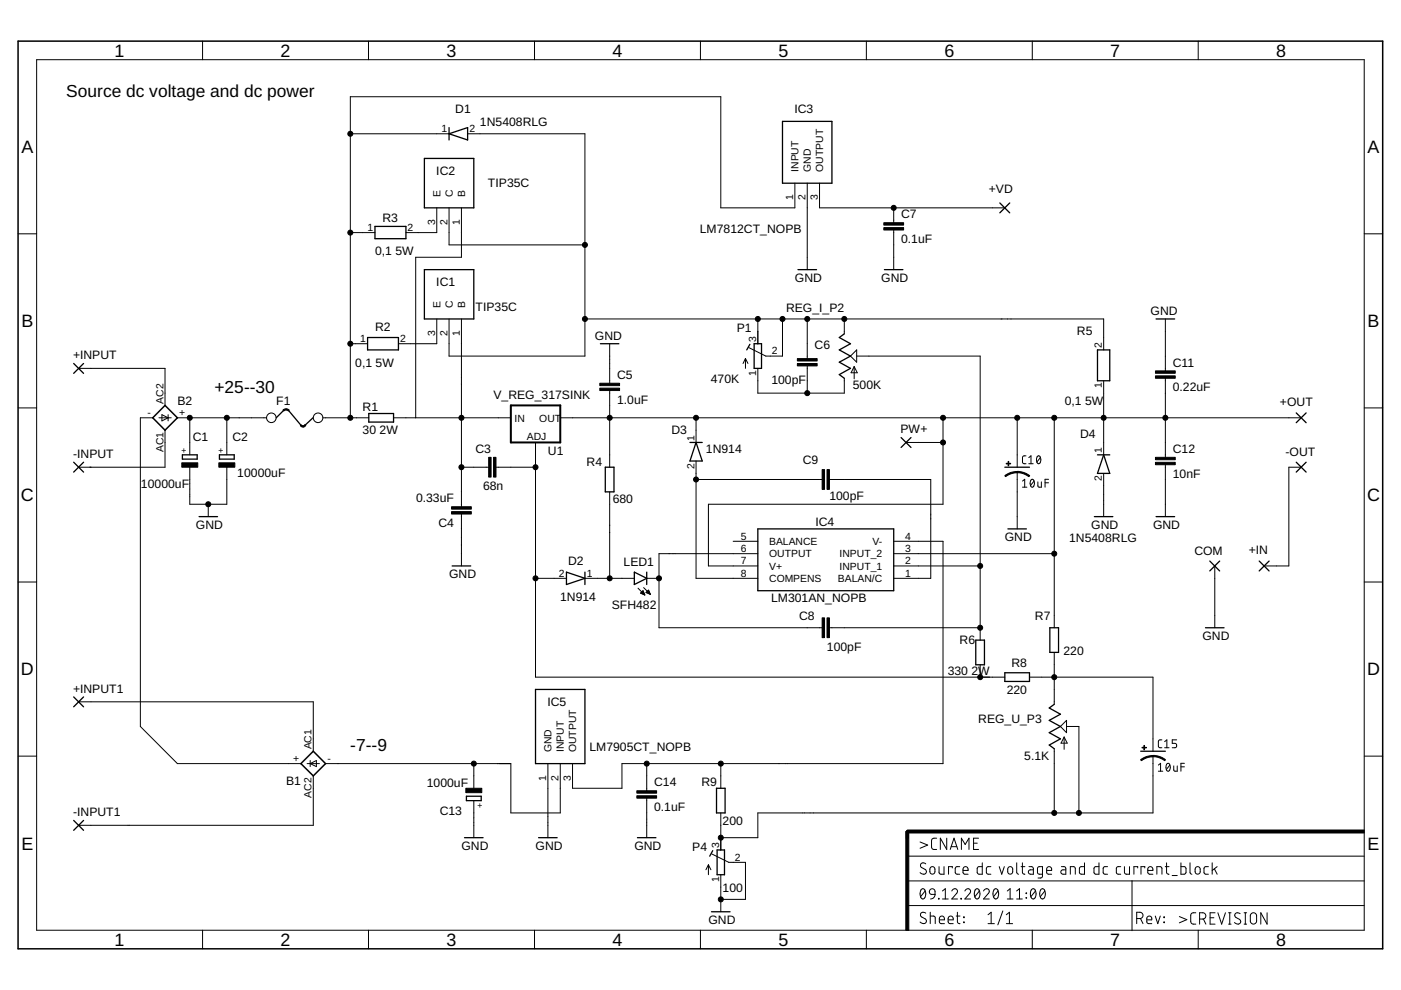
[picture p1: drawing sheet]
<svg xmlns="http://www.w3.org/2000/svg" width="297mm" height="210mm" viewBox="0 0 297 210" stroke-linecap="round" stroke-linejoin="round" font-family="sans-serif">
<g fill="none" stroke="#000" stroke-width=".21">
<path d="M7.8 12.7h281.4v184.5h-281.4zM42.9 8.7v4M78.1 8.7v4M113.3 8.7v4M148.5 8.7v4M183.7 8.7v4M218.9 8.7v4M254 8.7v4M74.3 28.4h20.9M99.1 28.4h24.9v47.1h-28.8v-7.9M168.5 38.8v5.3h-15.7v-23.6h-78.5v68.1M171.2 38.8v18.4"/>
<path d="M173.8 38.8v5.3h39.2M3.8 49.6h4M74.3 49.3h5.2M92.6 44.1v5.2h-6.5M95.2 44.1v7.8h28.8M97.8 44.1v10.4h-9.7v34.1M189.5 44.1v3.1M189.5 48.8v8.4M289.2 49.6h4M16.7 78.1h18.3v7.9M74.3 72.9h3.6M92.6 67.6v5.3h-8.1"/>
<path d="M97.8 67.6v39.8M124 67.6h110v6.6M129.3 72.9v8.4M158.1 76v2.1M158.1 76l-.6 1.1M158.1 76l.5 1.1M160.7 78.1v5.3h18.3v-3.2M160.7 67.6v5.3M165.9 67.6v7.9h-3.5l-3.7-1.8M171.2 67.6v8.4M171.2 77.6v5.8M179 67.6v3.2"/>
<path d="M181.1 77.7v2.6M181.1 77.7l.7 1.3h-1.4zM181.6 74.2v2.6l-1.3-1.3zM181.6 75.5h26.2v60.2M247.1 67.6v11M3.8 86.5h4M32.4 88.6h-2.6v65.4l7.8 7.9h26.2M33.7 88.6h2.6M34.3 87.9l1.3 .7-1.3 .6zM35 91.2v7.9h-18.3M35.6 87.9v1.3M37.6 88.6h18.9"/>
<path d="M40.2 88.6v7.8M40.2 99.1v7.8h7.9v-7.8M48.1 88.6v7.8M68.5 88.6h9.7M83.4 88.6h24.9M97.8 99.1h5.8M105.2 99.1h8.3M113.5 93.8v49.8h99.5M118.8 88.6h157.1M129.3 82.8v16.3M147.6 97.7v24.9h13.1M147.6 88.6v5.2"/>
<path d="M192.1 93.8h7.8M199.9 88.6v18.3h-49.7v13.1h10.5M215.7 88.6v10.5M217.5 96.6l-.5 .1-.2 .3v1.1l.2 .2h.5M218.1 98.3h1M218.1 97l.5-.4v1.7M220 96.8l.2-.2a.98 .98 0 0 1 0 1.7 1.03 1.03 0 0 1-.2-1.5zM220.6 97l-.8 1M223.5 88.6v44.5M234 80.7v15.7M247.1 80.2v16.8M247.1 98.5v11"/>
<path d="M275.9 99.1h-2.6v20.9h-5.3M289.2 86.5h4M44.2 106.9v2.6M97.8 109v11M129.3 104.3v18.3M147.6 101.7h26.7M155.4 114.8h5.3M160.7 117.4h-21v15.7h34.6M175.9 101.7h21.4v20.9h-7.8M189.5 114.8h10.4v47.1h-68v5.2h-10.5v-5.2M189.5 120h18.3M189.5 117.4h34"/>
<path d="M215.7 100.1v12M216.8 102l.5-.4v1.7M216.8 103.3h.9M218.6 101.7l.3-.1a.98 .98 0 0 1 0 1.7 1.07 1.07 0 0 1-.3-1.6zM219.2 102l-.7 .9M220 102.2l.1 .9 .2 .2h.5v-1.1M221.6 102.4h.7M222.3 101.6h-.7v1.7M234 100.4v9.1M257.6 120v13.1M3.8 123.4h4M113.5 122.6h6.6"/>
<path d="M124 122.6h10.5M135.3 124.7l1.4 1.5M135.8 125.8l.5-.6 .4 1zM135.8 125.7h.7M136 125.8h.6M136 125.6h.5M136.1 125.5h.3M136.2 125.3h.2M136.3 126h.3M136.5 124.6l1.4 1.4M136.5 126.1h.2M137 125.6l.5-.5 .4 .9z"/>
<path d="M137 125.6h.7M137.1 122.6h2.6M137.2 125.7h.6M137.2 125.5h.4M137.3 125.3h.3M137.4 125.2h.1M137.5 125.8h.3M137.8 126h.1M175.9 133.1h31.9M223.5 138.3v11M289.2 123.4h4M16.7 148.8h49.7v10.5"/>
<path d="M207.8 140.9v2.7M218.3 143.6h26.2v15.7M223.5 158.7v13.7M224.8 154l1.3-1.3v2.6zM225.6 156.3l.7 1.3h-1.3zM225.6 156.3v2.6M226.1 154h2.6v18.4M246.3 156.9h-.5l-.2 .3v1.1l.2 .2h.5M246.9 158.5h1M246.9 157.2l.5-.3v1.6M249.5 156.9h-1v.7h.6a.48 .48 0 0 1 .4 .5 .48 .48 0 0 1-.4 .4h-.6M3.8 160.3h4"/>
<path d="M65.1 161.9h2.6M65.8 161.9l1.3-.7v1.3zM65.8 161.2v1.3M66.4 164.5v10.5h-49.7M69 161.9h39.3v10.5h10.5v-10.5M100.5 161.9v5.2M100.5 169.8v7.8M116.2 161.9v15.7M137.1 161.9v5.8M137.1 169.2v8.4M152.8 161.9v5.2M152.8 172.4v7.8"/>
<path d="M195.1 178.5l1.6 .7-1.6 .7M198.6 177.7h-.6a.51 .51 0 0 0-.5 .5l.1 1.7 .3 .2h.7M200.7 177.7v2.4l-1.3-2.4v2.4M201.7 179.5h1.2M206.4 178.8h.8M207.5 177.7h-1.1v2.4h1.1M244.5 160.3v12.1h-83.8v5.2h-7.9M245.6 162.2l.5-.4v1.7M245.6 163.5h.9M247.4 161.9l.3-.1a.98 .98 0 0 1 0 1.7 1.03 1.03 0 0 1-.3-1.6zM248 162.2l-.7 1M248.9 162.4v.9l.2 .2h.5v-1.1"/>
<path d="M250.4 162.6h.7M251.1 161.8h-.7v1.7M289.2 160.3h4M42.9 197.2v4M78.1 197.2v4M113.3 197.2v4M148.5 197.2v4M150.2 183.4v2.1M150.2 183.4l-.5 1M150.2 183.4l.5 1M150.9 181l3.6 1.8h3.6v7.9h-5.3M152.8 185.5v7.8"/>
<path d="M183.7 197.2v4M192.4 192h96.8M192.4 186.8h96.8M192.4 181.5h96.8M195.3 188.6l.2-.1a.9 .9 0 0 1 .8 1.3 .62 .62 0 0 1-.6 .8 .62 .62 0 0 1-.6-.8v-.5zM196.2 188.9l-1 1.2M196.3 193.6a.6 .6 0 0 0-.9-.1 .6 .6 0 0 0 0 .9l.8 .4a.61 .61 0 0 1 0 .9 .61 .61 0 0 1-.9 0l-.2-.2M196.3 183.2a.59 .59 0 0 0-.9-.2 .59 .59 0 0 0 0 .9l.8 .4a.61 .61 0 0 1 0 1 .61 .61 0 0 1-.9-.1l-.2-.2M197.2 188.7a.6 .6 0 0 1 .6-.2 .6 .6 0 0 1 .4 .5v.6h-.7a.58 .58 0 0 1-.3-.9zM197.2 194.2h.8l.3 .3v1.3M197.2 193.4v2.4M197.3 183.9l.3-.2 .5 .2 .1 .9a.54 .54 0 0 1-.5 .5 .54 .54 0 0 1-.6-.5z"/>
<path d="M198.2 189.6l-.2 .7-.7 .3M199 190.5l.1 .1zM199.1 183.7v1.4l.4 .3h.7v-1.7M199.2 195h1a.57 .57 0 0 0-.3-.8 .57 .57 0 0 0-.7 .6l.1 .9 .9 .1M199.8 190.6h1.2M199.8 188.9l.6-.5v2.2M201 195h1.1a.57 .57 0 0 0-.4-.8 .57 .57 0 0 0-.7 .6l.1 .9 1 .1M201.5 180.1l.8-2.4 .8 2.4M201.8 188.9a.6 .6 0 0 1 .9-.5 .6 .6 0 0 1 .1 1l-1 1.2h1.2M201.9 184v-.3h-.8v1.7M202.7 194.2h.8M203 193.4v2l.1 .3 .4 .1"/>
<path d="M203.5 183.7l-.7 .1-.3 .3 .1 1.1 .9 .2M203.7 190.5l.2 .1zM203.8 180.1v-2.4l.8 1.3 .8-1.3v2.4M204.2 184.6h1.1a.57 .57 0 0 0-.4-.8 .57 .57 0 0 0-.7 .5l.1 .9 1 .2M204.3 194.4l.1 .2zM204.3 195.5l.1 .1zM204.6 188.9a.6 .6 0 0 1 .8-.5 .6 .6 0 0 1 .2 1l-1 1.2h1.2M206.8 188.6l.2-.1a.9 .9 0 0 1 .8 1.3 .62 .62 0 0 1-.6 .8 .62 .62 0 0 1-.6-.8v-.5zM207.6 188.9l-.9 1.2M208.3 182.9v2.5l-.9-.1-.2-.3v-1l.2-.2 .9-.1M208.5 188.9a.6 .6 0 0 1 .9-.5 .6 .6 0 0 1 .2 1l-1.1 1.2h1.2M209.5 195.8h1.3"/>
<path d="M209.5 194l.6-.6v2.4M210.1 183.7l-.7 .1-.3 .3 .2 1.1 .8 .2M210.8 188.6l.3-.2a1.3 1.3 0 0 1 0 2.2 1.4 1.4 0 0 1-.3-2zM211.6 188.9l-.9 1.2M211.9 183.7l.5 1.7 .5-1.7M212.6 193.1l-1 3M213.4 195.8h1.3M213.4 194l.6-.6v2.4M213.6 190.6h1.2M213.6 188.9l.6-.5v2.2M213.8 183.9l.3-.2 .4 .1 .2 .3v.7a.53 .53 0 0 1-.5 .5 .53 .53 0 0 1-.5-.5zM215.5 190.6h1.2"/>
<path d="M215.5 188.9l.7-.5v2.2M215.6 182.9v2.1l.4 .4M216.5 183.7h.8M216.8 182.9v2.1l.1 .2 .4 .2M217.6 189.3l.1 .2zM217.6 190.3l.1 .1zM218.2 183.7l.6 .1 .3 .3v1.3h-.6a.47 .47 0 0 1-.5-.5 .47 .47 0 0 1 .5-.5h.6M218.7 188.6l.2-.1a.9 .9 0 0 1 .7 1.3 .62 .62 0 0 1-.5 .8 .62 .62 0 0 1-.6-.8v-.8zM218.9 197.2v4M219.5 188.9l-.9 1.2M220.7 188.6l.3-.2a1.3 1.3 0 0 1 0 2.2 1.4 1.4 0 0 1-.3-2zM221 185.4h-.6l-.4-.3v-1.1l.2-.2 .8-.1v2.1l-.2 .3-.7 .1"/>
<path d="M221.5 188.9l-.9 1.2M221.9 184.6h1.1a.56 .56 0 0 0-.4-.8 .56 .56 0 0 0-.7 .5l.1 .9 1 .2M225 183.7l.7 .1 .3 .2v1.4h-.6a.47 .47 0 0 1-.5-.5 .47 .47 0 0 1 .5-.5h.6M226.9 185.4v-1.7l.9 .1 .2 .2v1.4M229.9 182.9v2.5l-.8-.1-.2-.2v-1.1l.2-.2 .8-.1M233 182.9v2.5l-.9-.2-.1-1.2 .2-.2 .8-.1M234.8 183.7l-.7 .1-.2 .3 .1 1.1 .8 .2M237.6 183.7l-.7 .1-.2 .3 .1 1.1 .8 .2M238.4 183.7v1.3l.4 .4h.7v-1.7M240 186.8v10.5M241 194.8h.7a.67 .67 0 0 0 .6-.7 .67 .67 0 0 0-.6-.7h-.7v2.4M241.2 184v-.3h-.8v1.7"/>
<path d="M241.8 194.8l.5 1M242.7 184v-.3h-.8v1.7M243.1 195h1.1a.56 .56 0 0 0-.4-.8 .56 .56 0 0 0-.7 .6l.1 .9 1 .1M243.4 184.6h1a.57 .57 0 0 0-.3-.8 .57 .57 0 0 0-.7 .5l.1 .9 .9 .2M244.9 194.2l.6 1.6 .5-1.6M245.3 185.4v-1.7l.8 .1 .2 .2 .1 1.4M246.8 195.5l.1 .1zM246.8 194.4l.1 .2zM247.1 183.7h.8M247.3 182.9l.1 2.2 .5 .3M248.5 185.6h1.1M250 194.3l1.6 .7-1.6 .7"/>
<path d="M250.4 182.9v2.5l.8-.1 .3-.3-.1-1-.2-.2-.8-.1M252.3 182.9v2.2l.4 .3M253.5 183.9l.3-.2 .5 .2 .2 .9a.54 .54 0 0 1-.6 .5 .54 .54 0 0 1-.5-.5zM253.5 193.5l-.7 .1-.3 .5 .1 1.6 .4 .2h.5M254 197.2v4M254.3 194.9a1.18 1.18 0 0 0 1.2-.3l.2-.4-.3-.5-1.1-.2v2.4M255.1 194.9l.6 1M256.2 183.7l-.7 .1-.2 .3 .1 1.1 .8 .2M256.6 194.6h.8M257 182.9v2.5M257.5 184.2l.6 1.2M257.6 193.5h-1v2.4h1"/>
<path d="M258.1 183.7l-1.1 .9M258.2 193.5l.8 2.4 .8-2.4M260.5 195.9h.5M260.5 193.5h.5M260.7 193.5v2.4M262.9 193.7a.61 .61 0 0 0-.9-.1 .61 .61 0 0 0 0 .9l.8 .4a.6 .6 0 0 1 .1 .9 .6 .6 0 0 1-.9 0l-.3-.2M263.8 195.9h.5M263.8 193.5h.5M264 193.5v2.4M265.2 193.8a.66 .66 0 0 1 .8-.3 .66 .66 0 0 1 .4 .7v1.1a.67 .67 0 0 1-.6 .6 .67 .67 0 0 1-.7-.6zM268.6 193.5v2.4l-1.3-2.4v2.4"/>
<circle cx="57.5" cy="88.6" r="1.02"/>
<circle cx="67.4" cy="88.6" r="1.02"/>
</g>
<g fill="#000" stroke="#000" stroke-width=".21">
<path d="M187.4 47.2h4.2v.5h-4.2zM187.4 48.3h4.2v.5h-4.2zM169.1 76h4.1v.5h-4.1zM169.1 77.1h4.1v.5h-4.1zM245 78.6h4.2v.5h-4.2zM245 79.7h4.2v.5h-4.2zM38.5 98.1h3.4v1h-3.4zM46.4 98.1h3.4v1h-3.4zM103.6 97h.5v4.2h-.5zM104.6 97h.6v4.2h-.6zM127.2 82.3h4.2v.5h-4.2zM127.2 81.3h4.2v.5h-4.2z"/>
<path d="M174.3 99.6h.5v4.2h-.5zM175.3 99.6h.6v4.2h-.6zM213.3 98.2h1v.2h-1zM213.7 97.8h.2v1h-.2zM245 97h4.2v.5h-4.2zM245 98h4.2v.5h-4.2zM95.7 108.5h4.2v.5h-4.2zM95.7 107.4h4.2v.5h-4.2zM174.3 131h.5v4.2h-.5zM175.3 131h.6v4.2h-.6zM242.1 158.5h1v.1h-1zM242.5 158.1h.2v.9h-.2z"/>
<path d="M98.8 167.1h3.4v1h-3.4zM135 167.7h4.2v.5h-4.2zM135 168.7h4.2v.5h-4.2zM192 176.3h.7v21h-.7zM192.4 176h96.8v.6h-96.8z"/>
</g>
<path d="M193.7 176.3h-1.3v1.3" fill="none" stroke="#000" stroke-width=".63"/>
<path d="M3.8 8.7h289.4v192.5h-289.4zM35 86l2.6 2.6-2.6 2.6-2.6-2.6zM63.8 161.9l2.6-2.6 2.6 2.6-2.6 2.6z" fill="none" stroke="#000" stroke-width=".32"/>
<path d="M108.3 86h10.5v7.8h-10.5z" fill="none" stroke="#000" stroke-width=".42"/>
<g fill="none" stroke="#000" stroke-width=".28">
<path d="M90 33.6h10.5v10.5h-10.5zM95.2 28.4l3.9-1.3v2.6zM95.2 27.1v2.6M165.9 25.7h10.5v13.1h-10.5zM79.5 48h6.6v2.6h-6.6zM90 57.2h10.5v10.4h-10.5zM169.2 57.2h3.9M187.5 57.2h3.9M212 43l2.1 2.1M214.1 43l-2.1 2.1M15.6 77.1l2.1 2.1M17.7 77.1l-2.1 2.1"/>
<path d="M77.9 71.6h6.6v2.6h-6.6zM127.3 72.9h3.9M159 73l-.7 1.2M159.9 72.9h1.6v5.2h-1.6zM179 70.8l-1.1 .8 2.4 1.3-2.4 1.3 2.4 1.3-2.4 1.3 2.4 1.3-2.4 1.3 1.1 .8M232.7 74.2h2.6v6.5h-2.6zM245.1 67.6h3.9M15.6 98l2.1 2.1M17.7 98l-2.1 2.1M38.7 96.4h3.1v.9h-3.1zM46.5 96.4h3.2v.9h-3.2zM60.1 87l-1.5 1.6"/>
<path d="M61.2 87l2.6 3.1M66.4 88.6l-1.7 1.5M78.2 87.7h5.2v1.8h-5.2zM128.3 99.1h1.9v5.2h-1.9zM146.3 93.8h2.6M147.6 93.8l1.3 3.9h-2.6zM191.1 92.8l2 2.1M193.1 92.8l-2 2.1M213 99.1h5.3M232.7 96.4h2.6M234 96.4l1.3 4h-2.6zM274.8 87.5l2.1 2.1"/>
<path d="M274.8 98l2.1 2.1M276.9 87.5l-2.1 2.1M276.9 98l-2.1 2.1M42.2 109.5h3.9M95.9 120h3.9M160.7 112.1h28.8v13.1h-28.8zM213.7 112.1h3.9M232 109.5h3.9M245.1 109.5h3.9M256.5 119l2.1 2.1M258.6 119l-2.1 2.1M267 119l2.1 2.1"/>
<path d="M269.1 119l-2.1 2.1M120.1 121.3l3.9 1.3-3.9 1.3zM124 121.3v2.6M134.5 121.3l2.6 1.3-2.6 1.3zM137.1 121.3v2.6M206.9 135.7h1.8v5.2h-1.8zM222.6 133.1h1.8v5.2h-1.8zM255.6 133.1h3.9M15.6 147.8l2.1 2.1M17.7 147.8l-2.1 2.1M113.5 146.2h10.5v15.7h-10.5zM213 142.6h5.3v1.9h-5.3z"/>
<path d="M223.5 149.3l-1 .8 2.3 1.3-2.3 1.3 2.3 1.3-2.3 1.3 2.3 1.4-2.3 1.3 1 .7M241.9 159.3h5.2M15.6 173.9l2.1 2.1M17.7 173.9l-2.1 2.1M98.5 177.6h3.9M98.9 168.8h3.1v1h-3.1zM114.2 177.6h3.9M135.1 177.6h4M151.9 167.1h1.8v5.3h-1.8zM150.9 193.3h3.9M151.1 180.4l-.6 1.1M152 180.2h1.6v5.3h-1.6z"/>
</g>
<g fill="#000" stroke="#000" stroke-width=".21">
<path d="M60 87l.7-.3v.2l-.5 .2z" fill-rule="evenodd"/>
<path d="M60.7 86.7l.6 .3-.2 .1-.4-.2z" fill-rule="evenodd"/>
<path d="M63.7 90.2l.2-.1 .4 .2v.3l-.5-.2z" fill-rule="evenodd"/>
<path d="M64.3 90.3l.3-.3 .2 .1-.4 .5z" fill-rule="evenodd"/>
<path d="M213 100.9l1.3-.7 1.4-.2v.2l-1.1 .2-1.4 .7z" fill-rule="evenodd"/>
<path d="M215.7 99.9l1.4 .3 1.2 .7-.2 .2-1.4-.7-1-.2z" fill-rule="evenodd"/>
<path d="M241.8 161.1l1.3-.7 1.4-.2v.3l-1.6 .3-.9 .5z" fill-rule="evenodd"/>
<path d="M244.5 160.2l1.4 .2 1.2 .7-.1 .2-1.5-.7-1-.2z" fill-rule="evenodd"/>
<circle cx="74.3" cy="28.4" r=".53"/>
<circle cx="74.3" cy="49.3" r=".53"/>
<circle cx="124" cy="51.9" r=".53"/>
<circle cx="189.5" cy="44.1" r=".53"/>
<circle cx="74.3" cy="72.9" r=".53"/>
<circle cx="124" cy="67.6" r=".53"/>
<circle cx="160.7" cy="67.6" r=".53"/>
<circle cx="165.9" cy="67.6" r=".53"/>
<circle cx="171.2" cy="67.6" r=".53"/>
<circle cx="179" cy="67.6" r=".53"/>
<circle cx="40.2" cy="88.6" r=".53"/>
<circle cx="48.1" cy="88.6" r=".53"/>
<circle cx="74.3" cy="88.6" r=".53"/>
<circle cx="97.8" cy="88.6" r=".53"/>
<circle cx="97.8" cy="99.1" r=".53"/>
<circle cx="113.5" cy="99.1" r=".53"/>
<circle cx="129.3" cy="88.6" r=".53"/>
<circle cx="147.6" cy="88.6" r=".53"/>
<circle cx="171.2" cy="83.4" r=".53"/>
<circle cx="199.9" cy="88.6" r=".53"/>
<circle cx="199.9" cy="93.8" r=".53"/>
<circle cx="215.7" cy="88.6" r=".53"/>
<circle cx="223.5" cy="88.6" r=".53"/>
<circle cx="234" cy="88.6" r=".53"/>
<circle cx="247.1" cy="88.6" r=".53"/>
<circle cx="44.2" cy="106.9" r=".53"/>
<circle cx="147.6" cy="101.7" r=".53"/>
<circle cx="207.8" cy="120" r=".53"/>
<circle cx="223.5" cy="117.4" r=".53"/>
<circle cx="113.5" cy="122.6" r=".53"/>
<circle cx="129.3" cy="122.6" r=".53"/>
<circle cx="139.7" cy="122.6" r=".53"/>
<circle cx="207.8" cy="133.1" r=".53"/>
<circle cx="207.8" cy="143.6" r=".53"/>
<circle cx="223.5" cy="143.6" r=".53"/>
<circle cx="100.5" cy="161.9" r=".53"/>
<circle cx="137.1" cy="161.9" r=".53"/>
<circle cx="152.8" cy="161.9" r=".53"/>
<circle cx="152.8" cy="177.6" r=".53"/>
<circle cx="223.5" cy="172.4" r=".53"/>
<circle cx="228.7" cy="172.4" r=".53"/>
<circle cx="152.8" cy="190.7" r=".53"/>
</g>
<g font-size="3.8">
<text x="24.3" y="12">1</text>
<text x="59.5" y="12">2</text>
<text x="94.7" y="12">3</text>
<text x="129.9" y="12">4</text>
<text x="165" y="12">5</text>
<text x="200.2" y="12">6</text>
<text x="235.4" y="12">7</text>
<text x="270.6" y="12">8</text>
<text x="4.6" y="32.4">A</text>
<text x="289.9" y="32.4">A</text>
<text x="4.6" y="69.4">B</text>
<text x="289.9" y="69.4">B</text>
<text x="4.4" y="106.3">C</text>
<text x="289.8" y="106.3">C</text>
<text x="4.4" y="143.2">D</text>
<text x="289.8" y="143.2">D</text>
<text x="4.6" y="180.1">E</text>
<text x="289.9" y="180.1">E</text>
<text x="24.3" y="200.5">1</text>
<text x="59.5" y="200.5">2</text>
<text x="94.7" y="200.5">3</text>
<text x="129.9" y="200.5">4</text>
<text x="165" y="200.5">5</text>
<text x="200.2" y="200.5">6</text>
<text x="235.4" y="200.5">7</text>
<text x="270.6" y="200.5">8</text>
</g>
<g font-size="3.7">
<text x="14.1" y="20.5">Source dc voltage and dc power</text>
<text x="45.5" y="83.3">+25--30</text>
<text x="74.3" y="159.3">-7--9</text>
</g>
<g font-size="2.6">
<text x="96.5" y="24">D1</text>
<text x="101.8" y="26.7">1N5408RLG</text>
<text x="168.4" y="24.1">IC3</text>
<text x="92.5" y="37.1">IC2</text>
<text x="103.5" y="39.7">TIP35C</text>
<text x="209.7" y="41">+VD</text>
<text x="81.1" y="47.1">R3</text>
<text x="191" y="46.3">C7</text>
<text x="148.4" y="49.4">LM7812CT_NOPB</text>
<text x="191" y="51.5">0.1uF</text>
<text x="79.5" y="54.1">0,1</text>
<text x="83.8" y="54.1">5W</text>
<text x="168.5" y="59.8">GND</text>
<text x="186.9" y="59.8">GND</text>
<text x="92.5" y="60.7">IC1</text>
<text x="100.8" y="65.9">TIP35C</text>
<text x="79.5" y="70.3">R2</text>
<text x="156.2" y="70.4">P1</text>
<text x="166.7" y="66.1">REG_I_P2</text>
<text x="228.3" y="70.9">R5</text>
<text x="244" y="66.9">GND</text>
<text x="15.5" y="76.2">+INPUT</text>
<text x="75.3" y="77.7">0,1</text>
<text x="79.6" y="77.7">5W</text>
<text x="126.1" y="72.1">GND</text>
<text x="172.7" y="74.1">C6</text>
<text x="248.7" y="77.7">C11</text>
<text x="130.8" y="80.3">C5</text>
<text x="150.7" y="81.3">470K</text>
<text x="163.6" y="81.4">100pF</text>
<text x="180.8" y="82.6">500K</text>
<text x="248.7" y="83">0.22uF</text>
<text x="37.6" y="86">B2</text>
<text x="58.6" y="86">F1</text>
<text x="76.9" y="87">R1</text>
<text x="104.6" y="84.7">V_REG_317SINK</text>
<text x="130.8" y="85.6">1.0uF</text>
<text x="225.7" y="85.8">0,1</text>
<text x="230.1" y="85.8">5W</text>
<text x="271.4" y="86.1">+OUT</text>
<text x="40.9" y="93.6">C1</text>
<text x="49.3" y="93.6">C2</text>
<text x="76.9" y="92">30</text>
<text x="80.5" y="92">2W</text>
<text x="142.3" y="92.1">D3</text>
<text x="190.9" y="91.9">PW+</text>
<text x="229" y="92.9">D4</text>
<text x="15.5" y="97.1">-INPUT</text>
<text x="50.3" y="101.2">10000uF</text>
<text x="100.8" y="96.1">C3</text>
<text x="116.2" y="96.4">U1</text>
<text x="124.4" y="98.8">R4</text>
<text x="149.7" y="96">1N914</text>
<text x="170.2" y="98.4">C9</text>
<text x="248.7" y="101.3">10nF</text>
<text x="248.7" y="96">C12</text>
<text x="272.5" y="96.8">-OUT</text>
<text x="29.9" y="103.5">10000uF</text>
<text x="88.2" y="106.5">0.33uF</text>
<text x="102.4" y="103.9">68n</text>
<text x="129.9" y="106.7">680</text>
<text x="175.8" y="106">100pF</text>
<text x="41.5" y="112.1">GND</text>
<text x="93" y="111.8">C4</text>
<text x="172.9" y="111.5">IC4</text>
<text x="231.4" y="112.1">GND</text>
<text x="244.5" y="112.1">GND</text>
<text x="120.5" y="119.9">D2</text>
<text x="213" y="114.8">GND</text>
<text x="226.7" y="114.9">1N5408RLG</text>
<text x="253.2" y="117.7">COM</text>
<text x="264.8" y="117.6">+IN</text>
<text x="95.2" y="122.6">GND</text>
<text x="132.2" y="120">LED1</text>
<text x="118.8" y="127.5">1N914</text>
<text x="129.7" y="129">SFH482</text>
<text x="163.5" y="127.7">LM301AN_NOPB</text>
<text x="169.4" y="131.4">C8</text>
<text x="219.4" y="131.5">R7</text>
<text x="175.3" y="137.9">100pF</text>
<text x="203.5" y="136.5">R6</text>
<text x="254.9" y="135.7">GND</text>
<text x="200.9" y="143.1">330</text>
<text x="206" y="143.1">2W</text>
<text x="214.5" y="141.5">R8</text>
<text x="225.5" y="138.9">220</text>
<text x="15.5" y="146.9">+INPUT1</text>
<text x="116.1" y="149.7">IC5</text>
<text x="213.4" y="147.2">220</text>
<text x="207.4" y="153.3">REG_U_P3</text>
<text x="125" y="159.2">LM7905CT_NOPB</text>
<text x="217.2" y="161.1">5.1K</text>
<text x="60.6" y="166.4">B1</text>
<text x="90.5" y="166.9">1000uF</text>
<text x="138.7" y="166.7">C14</text>
<text x="148.7" y="166.6">R9</text>
<text x="15.5" y="173.1">-INPUT1</text>
<text x="93.2" y="172.9">C13</text>
<text x="138.7" y="172">0.1uF</text>
<text x="153.2" y="175">200</text>
<text x="97.8" y="180.2">GND</text>
<text x="113.5" y="180.2">GND</text>
<text x="134.5" y="180.2">GND</text>
<text x="146.8" y="180.4">P4</text>
<text x="153.2" y="189.1">100</text>
<text x="150.2" y="195.9">GND</text>
</g>
<g font-size="2.2">
<text x="93.6" y="28">1</text>
<text x="99.5" y="28">2</text>
<text x="93.4" y="41.7" transform="rotate(-90 93.4 41.7)">E</text>
<text x="96" y="41.7" transform="rotate(-90 96 41.7)">C</text>
<text x="98.6" y="41.7" transform="rotate(-90 98.6 41.7)">B</text>
<text x="169.3" y="36.4" transform="rotate(-90 169.3 36.4)">INPUT</text>
<text x="171.9" y="36.4" transform="rotate(-90 171.9 36.4)">GND</text>
<text x="174.6" y="36.4" transform="rotate(-90 174.6 36.4)">OUTPUT</text>
<text x="92.2" y="47.7" transform="rotate(-90 92.2 47.7)">3</text>
<text x="94.9" y="47.7" transform="rotate(-90 94.9 47.7)">2</text>
<text x="97.5" y="47.7" transform="rotate(-90 97.5 47.7)">1</text>
<text x="168.2" y="42.5" transform="rotate(-90 168.2 42.5)">1</text>
<text x="170.8" y="42.5" transform="rotate(-90 170.8 42.5)">2</text>
<text x="173.4" y="42.5" transform="rotate(-90 173.4 42.5)">3</text>
<text x="77.9" y="48.9">1</text>
<text x="86.4" y="48.9">2</text>
<text x="93.4" y="65.2" transform="rotate(-90 93.4 65.2)">E</text>
<text x="96" y="65.2" transform="rotate(-90 96 65.2)">C</text>
<text x="98.6" y="65.2" transform="rotate(-90 98.6 65.2)">B</text>
<text x="92.2" y="71.3" transform="rotate(-90 92.2 71.3)">3</text>
<text x="94.9" y="71.3" transform="rotate(-90 94.9 71.3)">2</text>
<text x="97.5" y="71.3" transform="rotate(-90 97.5 71.3)">1</text>
<text x="76.3" y="72.5">1</text>
<text x="84.8" y="72.5">2</text>
<text x="160.3" y="72.5" transform="rotate(-90 160.3 72.5)">3</text>
<text x="163.7" y="75.1">2</text>
<text x="233.6" y="73.8" transform="rotate(-90 233.6 73.8)">2</text>
<text x="160.3" y="79.7" transform="rotate(-90 160.3 79.7)">1</text>
<text x="233.6" y="82.3" transform="rotate(-90 233.6 82.3)">1</text>
<text x="31.3" y="88.2">-</text>
<text x="34.6" y="85.6" transform="rotate(-90 34.6 85.6)">AC2</text>
<text x="38" y="88.2">+</text>
<text x="109.1" y="89.4">IN</text>
<text x="114.3" y="89.4">OUT</text>
<text x="34.6" y="95.8" transform="rotate(-90 34.6 95.8)">AC1</text>
<text x="111.7" y="93.3">ADJ</text>
<text x="147.2" y="93.5" transform="rotate(-90 147.2 93.5)">1</text>
<text x="147.2" y="99.3" transform="rotate(-90 147.2 99.3)">2</text>
<text x="233.6" y="102" transform="rotate(-90 233.6 102)">2</text>
<text x="233.6" y="96.1" transform="rotate(-90 233.6 96.1)">1</text>
<text x="157" y="119.6">7</text>
<text x="157" y="117">6</text>
<text x="157" y="114.4">5</text>
<text x="163.1" y="118.2">OUTPUT</text>
<text x="163.1" y="115.6">BALANCE</text>
<text x="178" y="118.2">INPUT_2</text>
<text x="185" y="115.5">V-</text>
<text x="191.9" y="119.6">2</text>
<text x="191.9" y="117">3</text>
<text x="191.9" y="114.4">4</text>
<text x="118.5" y="122.3">2</text>
<text x="124.4" y="122.3">1</text>
<text x="157" y="122.3">8</text>
<text x="163.1" y="123.4">COMPENS</text>
<text x="163.1" y="120.8">V+</text>
<text x="177.7" y="123.4">BALAN/C</text>
<text x="178" y="120.8">INPUT_1</text>
<text x="191.9" y="122.3">1</text>
<text x="62.1" y="161.5">+</text>
<text x="66" y="158.9" transform="rotate(-90 66 158.9)">AC1</text>
<text x="69.4" y="161.5">-</text>
<text x="116.9" y="159.5" transform="rotate(-90 116.9 159.5)">GND</text>
<text x="119.6" y="159.5" transform="rotate(-90 119.6 159.5)">INPUT</text>
<text x="122.2" y="159.5" transform="rotate(-90 122.2 159.5)">OUTPUT</text>
<text x="115.8" y="165.5" transform="rotate(-90 115.8 165.5)">1</text>
<text x="118.4" y="165.5" transform="rotate(-90 118.4 165.5)">2</text>
<text x="121" y="165.5" transform="rotate(-90 121 165.5)">3</text>
<text x="66" y="169.2" transform="rotate(-90 66 169.2)">AC2</text>
<text x="152.5" y="179.9" transform="rotate(-90 152.5 179.9)">3</text>
<text x="155.8" y="182.5">2</text>
<text x="152.5" y="187.1" transform="rotate(-90 152.5 187.1)">1</text>
</g>
<g font-size="1.8">
<text x="39.6" y="96" transform="rotate(-90 39.6 96)">+</text>
<text x="47.5" y="96" transform="rotate(-90 47.5 96)">+</text>
<text x="102.4" y="171.2" transform="rotate(-90 102.4 171.2)">+</text>
</g>
</svg>
